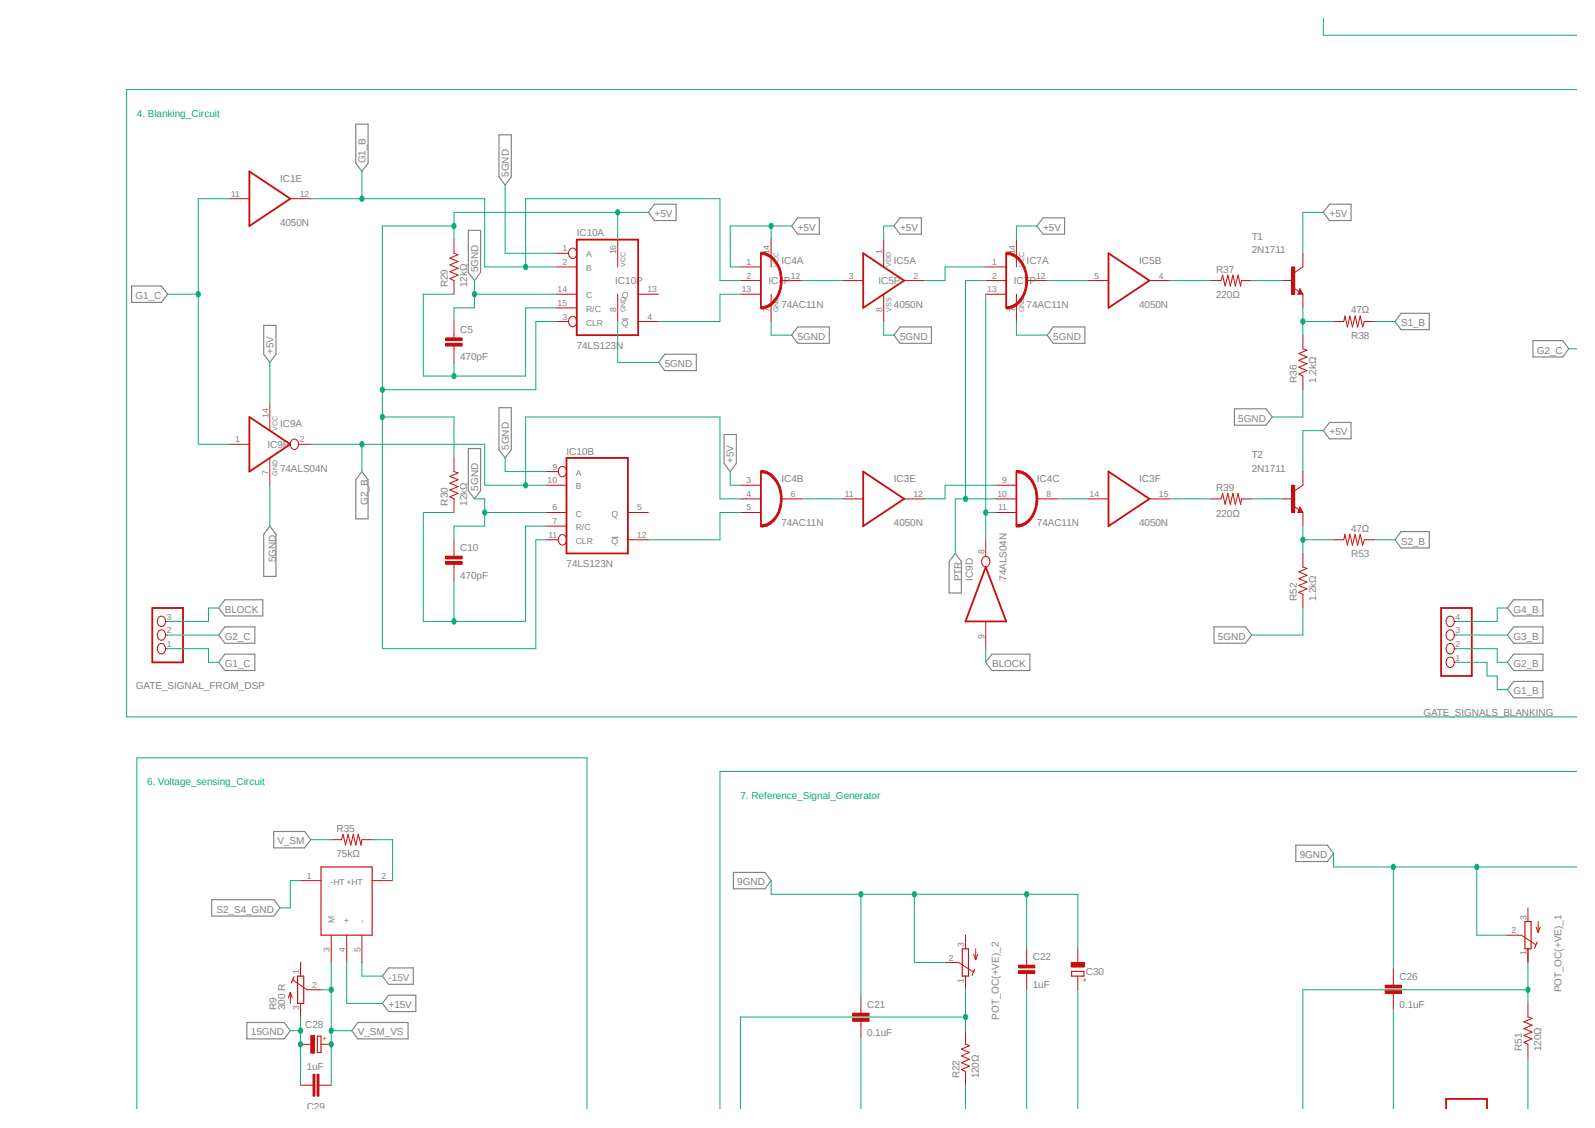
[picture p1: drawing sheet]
<svg xmlns="http://www.w3.org/2000/svg" width="297mm" height="210mm" viewBox="0 0 297 210" stroke-linecap="round" stroke-linejoin="round" font-family="sans-serif">
<path d="M3.5 3.5l275.1 202.9M293.6 36.2l-230.8 170.2" fill="none" stroke="#fff" stroke-width=".19"/>
<path d="M115.8 59.4h1.3M113.9 100h1.2" fill="none" stroke="#808080" stroke-width=".19"/>
<g fill="none" stroke="#808080" stroke-width=".21">
<path d="M66.3 23.1h2.2v7.3l-1.1 1.5-1.1-1.5zM92.9 25.1h2.3v7.8l-1.1 1.6-1.2-1.6zM121.9 38h4v3.1h-4l-1.2-1.6zM247.6 38h4v3.1h-4l-1.2-1.6zM24.5 53.3h5.6l1.1 1.5-1.1 1.5h-5.6zM87.2 42.9h2.3v7.8l-1.2 1.5-1.1-1.5zM148.5 40.6h4.1v3h-4.1l-1.1-1.5zM167.6 40.6h4v3h-4l-1.1-1.5zM194.2 40.6h4v3h-4l-1.1-1.5zM260.9 58.3h5.2v3.1h-5.2l-1.1-1.5zM49.1 60.6h2.3v5.4l-1.2 1.5-1.1-1.5zM92.9 75.9h2.3v7.8l-1.1 1.6-1.2-1.6z"/>
<path d="M123.8 66h5.9v3h-5.9l-1.2-1.5zM148.5 60.9h5.9v3h-5.9l-1.1-1.5zM167.6 60.9h5.8v3h-5.8l-1.1-1.5zM196.1 60.9h5.9v3h-5.9l-1.1-1.5zM229.9 76.1h5.9l1.1 1.5-1.1 1.6h-5.9zM247.6 78.7h4v3h-4l-1.2-1.5zM285.5 63.4h5.5l1.1 1.5-1.1 1.6h-5.5zM50.2 98l1.2 1.5v7.8h-2.3v-7.8zM67.4 87.8l1.1 1.5v7.3h-2.2v-7.3zM87.2 83.5h2.3v7.9l-1.2 1.5-1.1-1.5zM134.8 80.9h2.3v5.4l-1.1 1.5-1.2-1.5zM260.9 99h5.2v3h-5.2l-1.1-1.5z"/>
<path d="M41.9 116.7h5.6v3.1h-5.6l-1.2-1.6zM41.9 111.7h7v3h-7l-1.2-1.5zM177.9 103l1.1 1.6v5.8h-2.3v-5.8zM226.1 116.7h5.8l1.2 1.5-1.2 1.6h-5.8zM281.9 116.7h5.4v3.1h-5.4l-1.2-1.6zM281.9 111.7h5.4v3h-5.4l-1.2-1.5zM41.9 121.8h5.6v3h-5.6l-1.2-1.5zM184.7 121.8h7.1v3h-7.1l-1.1-1.5zM281.9 121.8h5.4v3h-5.4l-1.2-1.5zM281.9 126.9h5.4v3h-5.4l-1.2-1.5zM51 154.8h5.7l1.2 1.5-1.2 1.6h-5.7zM241.3 157.4h5.9l1.1 1.5-1.1 1.5h-5.9z"/>
<path d="M39.4 167.5h11.6l1.2 1.5-1.2 1.6h-11.6zM136.6 162.4h5.9l1.1 1.6-1.1 1.5h-5.9zM46 190.4h6.9l1.2 1.5-1.2 1.5h-6.9zM66.6 190.4h9.4v3h-9.4l-1.1-1.5zM72.3 180.2h4.7v3.1h-4.7l-1.1-1.6zM72.3 185.3h5.1v3h-5.1l-1.1-1.5z"/>
</g>
<path d="M225.5 52.2h1.9l.3-1 .4 2.1 .5-2.1 .5 2.1 .5-2.1 .4 2.1 .5-2.1 .5 2.1 .2-1.1h1.9M241 53.7l.9 .6M242.1 53.8l.5 1h-.9zM242.6 49.7l-1.5 1M248.3 59.9h1.9l.2-1.1 .5 2.1 .5-2.1 .4 2.1 .5-2.1 .5 2.1 .5-2.1 .4 2.1 .3-1h1.9M242.6 62.4v2.5l.8 .3-1.5 .6 1.5 .7-1.5 .6 1.5 .6-1.5 .7 1.5 .6-1.5 .6 .7 .4v2.6" fill="none" stroke="#c90d0c" stroke-width=".19"/>
<path d="M242.1 54.3v.2h-.2l.2-.5 .3 .7h-.5" fill="none" stroke="#c90d0c" stroke-width=".21"/>
<path d="M240.5 49.7h.6v5.1h-.6z" fill-rule="evenodd" fill="#c90d0c"/>
<path d="M238.8 52.2h1.9M240.5 49.7h.6v5.1h-.6zM242.6 47.2v2.5M242.6 54.8v2.5M225.5 92.9h1.9l.3-1 .4 2 .5-2 .5 2 .5-2 .4 2 .5-2 .5 2 .2-1h1.9M241 94.3l.9 .6M242.1 94.4l.5 1h-.9zM242.6 90.3l-1.5 1.1M242.6 103v2.6l.8 .2-1.5 .7 1.5 .6-1.5 .6 1.5 .7-1.5 .6 1.5 .6-1.5 .7 .7 .4v2.5M248.3 100.5h1.9l.2-1 .5 2 .5-2 .4 2 .5-2 .5 2 .5-2 .4 2 .3-1h1.9" fill="none" stroke="#c90d0c" stroke-width=".19"/>
<path d="M242.1 94.9v.3h-.2l.2-.5 .3 .6h-.5" fill="none" stroke="#c90d0c" stroke-width=".21"/>
<path d="M240.5 90.3h.6v5.1h-.6z" fill-rule="evenodd" fill="#c90d0c"/>
<path d="M84.5 62.4v.5M84.5 64.4v.5M238.8 92.9h1.9M240.5 90.3h.6v5.1h-.6zM242.6 87.8v2.5M242.6 95.4v2.6" fill="none" stroke="#c90d0c" stroke-width=".19"/>
<path d="M83 63.9h3.1v.5h-3.1z" fill-rule="evenodd" fill="#c90d0c"/>
<path d="M83 63.9h3.1v.5h-3.1z" fill="none" stroke="#c90d0c" stroke-width=".19"/>
<path d="M83 62.9h3.1v.5h-3.1z" fill-rule="evenodd" fill="#c90d0c"/>
<path d="M84.5 44.6v2.6l.8 .2-1.5 .6 1.5 .7-1.5 .6 1.5 .7-1.5 .6 1.5 .6-1.5 .7 .7 .3v2.6M84.5 59.9v2.5M83 62.9h3.1v.5h-3.1zM84.5 64.9v2.6M84.5 103v.5M84.5 105.1v.5" fill="none" stroke="#c90d0c" stroke-width=".19"/>
<path d="M83 104.6h3.1v.5h-3.1z" fill-rule="evenodd" fill="#c90d0c"/>
<path d="M83 104.6h3.1v.5h-3.1z" fill="none" stroke="#c90d0c" stroke-width=".19"/>
<path d="M83 103.5h3.1v.6h-3.1z" fill-rule="evenodd" fill="#c90d0c"/>
<g fill="none" stroke="#c90d0c" stroke-width=".19">
<path d="M84.5 85.3v2.5l.8 .3-1.5 .6 1.5 .6-1.5 .7 1.5 .6-1.5 .6 1.5 .7-1.5 .6 .7 .4v2.5M83 103.5h3.1v.6h-3.1zM84.5 100.5v2.5M84.5 105.6v2.5M56 164h3.8M56 179.2v2.5M61.7 174.1v5.1M64.6 174.1v5.1M67.4 174.1v5.1M69.3 164h3.8M280.7 174.1h2.6l2.6 1.8M284.5 169v2.6"/>
<path d="M284.5 176.7v2.5M286 172.6l.4 1M286.4 171.6v2M286.8 172.6l-.4 1M54.1 184.8v2M54.1 184.8l-.4 1M54.1 184.8l.3 1M54.6 182.5l2.6 1.8h2.6M56 186.8v2.6M259.5 182.9v.5M259.5 185v.5M284.5 186.8v2.6l.8 .2-1.5 .6 1.5 .7-1.5 .6 1.5 .7-1.5 .6 1.5 .6-1.5 .7 .7 .3v2.6"/>
</g>
<path d="M59.8 161.4h9.5v12.7h-9.5zM284 171.6h1.1v5.1h-1.1zM286.3 175.4l-.6 1.1M54.7 181.9l-.4 1.1M55.4 181.7h1.2v5.1h-1.2z" fill="none" stroke="#c90d0c" stroke-width=".21"/>
<path d="M269.3 206.4v-1.8h7.6v1.8" fill="none" stroke="#c90d0c" stroke-width=".34"/>
<path d="M257.9 184.4h3.1v.6h-3.1z" fill-rule="evenodd" fill="#c90d0c"/>
<path d="M257.9 184.4h3.1v.6h-3.1z" fill="none" stroke="#c90d0c" stroke-width=".19"/>
<path d="M257.9 183.4h3.1v.5h-3.1z" fill-rule="evenodd" fill="#c90d0c"/>
<g fill="none" stroke="#c90d0c" stroke-width=".19">
<path d="M103.6 47.2h2.3M103.6 49.7h3.8M103.6 59.9h2.3M103.6 54.8h3.8M103.6 57.3h3.8M106.1 46.5a.76 .76 0 0 1 .9-.2 .76 .76 0 0 1 .4 .9 .79 .79 0 0 1-.8 .9 .79 .79 0 0 1-.7-.9zM106.1 59.2a.76 .76 0 0 1 .9-.2 .76 .76 0 0 1 .4 .9 .79 .79 0 0 1-.8 .9 .79 .79 0 0 1-.7-.9zM115 44.6v5.1M115 54.8v5.1M118.8 59.9h3.8M118.8 54.8h3.8M50.2 75.1v5.1"/>
<path d="M42.6 82.7h3.8M50.2 85.3v5M54.3 82a.76 .76 0 0 1 .9-.1 .76 .76 0 0 1 .4 .8 .79 .79 0 0 1-.8 1 .79 .79 0 0 1-.7-1zM55.5 82.7h2.4M101.7 87.8h2.3M101.7 90.3h3.8M101.7 95.4h3.8M101.7 98h3.8M104.2 87.1a.76 .76 0 0 1 .9-.2 .76 .76 0 0 1 .4 .9 .79 .79 0 0 1-.8 1 .79 .79 0 0 1-.7-1zM104.2 99.8a.76 .76 0 0 1 .9-.2 .76 .76 0 0 1 .4 .9 .79 .79 0 0 1-.8 1 .79 .79 0 0 1-.7-1zM116.9 95.4h3.8M101.7 100.5h2.3"/>
<path d="M116.9 100.5h3.8M183 103.9a.76 .76 0 0 1 .9-.2 .76 .76 0 0 1 .4 .9 .79 .79 0 0 1-.7 .9 .79 .79 0 0 1-.8-.9zM183.6 100.5v3.1M183.6 115.7v5.1M257.9 183.4h3.1v.5h-3.1zM259.5 180.4v2.5M259.5 185.5v2.5"/>
</g>
<path d="M107.4 44.6h11.4v17.8h-11.4zM141.7 47.2v10.1M46.4 77.6l7.7 5.1-7.7 5.1zM105.5 85.3h11.4v17.7h-11.4zM183.6 105.6l3.8 10.1h-7.6z" fill="none" stroke="#c90d0c" stroke-width=".34"/>
<path d="M141.7 46.9a4.6 4.6 0 0 1 3.9 4.8 5.5 5.5 0 0 1-2.8 5.6l-1.1 .2v-.4a4.2 4.2 0 0 0 3.6-4.4 5 5 0 0 0-2.8-5.2l-.8-.1z" fill-rule="evenodd" fill="#c90d0c"/>
<path d="M137.9 49.7h3.8M137.9 52.2h3.8M137.9 54.8h3.8M141.7 46.9a4.6 4.6 0 0 1 3.9 4.8 5.5 5.5 0 0 1-2.8 5.6l-1.1 .2v-.4a4.2 4.2 0 0 0 3.6-4.4 5 5 0 0 0-2.8-5.2l-.8-.1zM145.5 52.2h3.8" fill="none" stroke="#c90d0c" stroke-width=".19"/>
<path d="M141.7 87.8v10.2" fill="none" stroke="#c90d0c" stroke-width=".34"/>
<path d="M141.7 87.6a4.6 4.6 0 0 1 3.9 4.7 5.5 5.5 0 0 1-2.8 5.7l-1.1 .1v-.4a4 4 0 0 0 3.5-3.3 5.1 5.1 0 0 0-2.7-6.3l-.8-.1z" fill-rule="evenodd" fill="#c90d0c"/>
<path d="M137.9 90.3h3.8M137.9 92.9h3.8M137.9 95.4h3.8M141.7 87.6a4.6 4.6 0 0 1 3.9 4.7 5.5 5.5 0 0 1-2.8 5.7l-1.1 .1v-.4a4 4 0 0 0 3.5-3.3 5.1 5.1 0 0 0-2.7-6.3l-.8-.1zM145.5 92.9h3.8" fill="none" stroke="#c90d0c" stroke-width=".19"/>
<path d="M189.3 87.8v10.2" fill="none" stroke="#c90d0c" stroke-width=".34"/>
<path d="M189.3 87.6a3.8 3.8 0 0 1 3.5 2.8 6.3 6.3 0 0 1-1.6 7.1l-.7 .5-.8 .1h-.4v-.4a4 4 0 0 0 3.5-3.3 5.6 5.6 0 0 0-2-6l-.8-.3-.7-.1z" fill-rule="evenodd" fill="#c90d0c"/>
<path d="M185.5 90.3h3.8M185.5 92.9h3.8M185.5 95.4h3.8M189.3 87.6a3.8 3.8 0 0 1 3.5 2.8 6.3 6.3 0 0 1-1.6 7.1l-.7 .5-.8 .1h-.4v-.4a4 4 0 0 0 3.5-3.3 5.6 5.6 0 0 0-2-6l-.8-.3-.7-.1zM193.1 92.9h3.8" fill="none" stroke="#c90d0c" stroke-width=".19"/>
<path d="M187.4 47.2v10.1" fill="none" stroke="#c90d0c" stroke-width=".34"/>
<path d="M187.4 46.9a3.9 3.9 0 0 1 3.5 2.8 6.4 6.4 0 0 1-1.6 7.2l-1.5 .6h-.4v-.4a4 4 0 0 0 3.5-3.3 5.6 5.6 0 0 0-2-6l-.8-.3-.7-.1z" fill-rule="evenodd" fill="#c90d0c"/>
<g fill="none" stroke="#c90d0c" stroke-width=".19">
<path d="M42.6 37h3.8M54.1 37h3.8M143.6 44.6v5.1M143.6 54.8v5.1M156.9 52.2h3.8M164.5 44.6v5.1M164.5 54.8v5.1M168.4 52.2h3.8M183.6 49.7h3.8M183.6 52.2h3.8M183.6 54.8h3.8M187.4 46.9a3.9 3.9 0 0 1 3.5 2.8 6.4 6.4 0 0 1-1.6 7.2l-1.5 .6h-.4v-.4a4 4 0 0 0 3.5-3.3 5.6 5.6 0 0 0-2-6l-.8-.3-.7-.1z"/>
<path d="M189.3 44.6v5.1M189.3 54.8v5.1M191.2 52.2h3.8M202.6 52.2h3.8M214 52.2h3.8M156.9 92.9h3.8M168.4 92.9h3.8M202.6 92.9h3.8M214 92.9h3.8M176 179.2h2.5l2.7 1.7M179.8 174.1v2.6M181.3 177.7l.4 1"/>
<path d="M181.7 176.7v2M182.1 177.7l-.4 1M160.3 188.1v.5M160.3 190.2v.5M179.8 181.7v2.6M179.8 191.9v2.5l.8 .3-1.6 .6 1.6 .7-1.6 .6 1.6 .6-1.6 .7 1.6 .6-1.6 .6 .8 .4v2.6"/>
</g>
<path d="M46.4 31.9l7.7 5.1-7.7 5.1zM160.7 47.2l7.7 5-7.7 5.1zM206.4 47.2l7.6 5-7.6 5.1zM160.7 87.8l7.7 5.1-7.7 5.1zM206.4 87.8l7.6 5.1-7.6 5.1z" fill="none" stroke="#c90d0c" stroke-width=".34"/>
<path d="M179.2 176.7h1.1v5h-1.1zM181.5 180.5l-.5 1.1" fill="none" stroke="#c90d0c" stroke-width=".21"/>
<path d="M158.8 189.7h3v.5h-3z" fill-rule="evenodd" fill="#c90d0c"/>
<path d="M158.8 189.7h3v.5h-3z" fill="none" stroke="#c90d0c" stroke-width=".19"/>
<path d="M158.8 188.6h3v.5h-3z" fill-rule="evenodd" fill="#c90d0c"/>
<path d="M191.2 179.2v.5M158.8 188.6h3v.5h-3zM160.3 185.6v2.5M160.3 190.7v2.5M191.2 181.2v.5" fill="none" stroke="#c90d0c" stroke-width=".19"/>
<path d="M189.7 180.7h3v.5h-3z" fill-rule="evenodd" fill="#c90d0c"/>
<path d="M189.7 180.7h3v.5h-3z" fill="none" stroke="#c90d0c" stroke-width=".19"/>
<path d="M189.7 179.7h3v.5h-3z" fill-rule="evenodd" fill="#c90d0c"/>
<g fill="none" stroke="#c90d0c" stroke-width=".19">
<path d="M29.5 117.5a.76 .76 0 0 1 .9-.1 .76 .76 0 0 1 .4 .8 .79 .79 0 0 1-.7 1 .79 .79 0 0 1-.8-1zM29.5 115a.76 .76 0 0 1 .9-.2 .76 .76 0 0 1 .4 .9 .79 .79 0 0 1-.7 1 .79 .79 0 0 1-.8-1zM30.8 118.2h.4M30.8 115.7h.4M269.5 117.5a.76 .76 0 0 1 .9-.1 .76 .76 0 0 1 .4 .8 .79 .79 0 0 1-.8 1 .79 .79 0 0 1-.7-1zM269.5 115a.76 .76 0 0 1 .9-.2 .76 .76 0 0 1 .4 .9 .79 .79 0 0 1-.8 1 .79 .79 0 0 1-.7-1zM270.8 118.2h.4M270.8 115.7h.4M29.5 120.1a.76 .76 0 0 1 .9-.2 .76 .76 0 0 1 .4 .9 .79 .79 0 0 1-.7 1 .79 .79 0 0 1-.8-1zM30.8 120.8h.4M269.5 122.6a.76 .76 0 0 1 .9-.1 .76 .76 0 0 1 .4 .8 .79 .79 0 0 1-.8 1 .79 .79 0 0 1-.7-1zM269.5 120.1a.76 .76 0 0 1 .9-.2 .76 .76 0 0 1 .4 .9 .79 .79 0 0 1-.8 1 .79 .79 0 0 1-.7-1z"/>
<path d="M270.8 120.8h.4M270.8 123.3h.4M61.7 156.3h1.9l.3-1 .4 2.1 .5-2.1 .5 2.1 .5-2.1 .5 2.1 .4-2.1 .5 2.1 .2-1.1h1.9M189.7 179.7h3v.5h-3zM191.2 176.7v2.5M191.2 181.7v2.6"/>
</g>
<path d="M28.4 113.2h5.7v10.1h-5.7zM268.4 113.2h5.7v12.7h-5.7z" fill="none" stroke="#c90d0c" stroke-width=".34"/>
<path d="M199.6 180.8h2.2v.9h-2.2z" fill="none" stroke="#c90d0c" stroke-width=".21"/>
<path d="M199.5 179.2h2.4v.8h-2.4z" fill-rule="evenodd" fill="#c90d0c"/>
<path d="M199.5 179.2h2.4v.8h-2.4zM200.7 176.7v2.5M200.7 181.7v2.6" fill="none" stroke="#c90d0c" stroke-width=".19"/>
<path d="M59.1 192.9h.7v3.1h-.7z" fill="none" stroke="#c90d0c" stroke-width=".21"/>
<path d="M57.9 192.8h.6v3.3h-.6z" fill-rule="evenodd" fill="#c90d0c"/>
<path d="M56 194.4h1.9M57.9 192.8h.6v3.3h-.6zM59.8 194.4h1.9M56 202.1h2.3M58.3 200h.3v4.1h-.3zM59.1 200h.3v4.1h-.3zM59.4 202.1h2.3" fill="none" stroke="#c90d0c" stroke-width=".19"/>
<path d="M58.5 200v4.1M59.2 200v4.1" fill="none" stroke="#c90d0c" stroke-width=".34"/>
<path d="M94.1 34.5v12.7h9.5M88.3 52.2v5.1h-3.8v2.6M88.3 54.8h15.3M50.2 90.3v7.7" fill="none" stroke="#0dab76" stroke-width=".19"/>
<path d="M88.2 54.3a.46 .46 0 0 1 .5 .5 .46 .46 0 0 1-.5 .4 .61 .61 0 0 1 0-.9z" fill-rule="evenodd" fill="#0dab76"/>
<path d="M88.2 54.3a.46 .46 0 0 1 .5 .5 .46 .46 0 0 1-.5 .4 .61 .61 0 0 1 0-.9zM88.3 92.9h2v5.1h-5.8v2.5M90.3 95.4h11.4M94.1 85.3v2.5h7.6" fill="none" stroke="#0dab76" stroke-width=".19"/>
<path d="M90.1 95a.46 .46 0 0 1 .5 .4 .46 .46 0 0 1-.5 .5 .61 .61 0 0 1 0-.9z" fill-rule="evenodd" fill="#0dab76"/>
<path d="M84.5 42.1h-13.3v78.7h28.6v-20.3h1.9M103.6 59.9h-3.8v12.7h-28.6M115 59.9v7.6h7.6M143.6 59.9v2.5h3.8M164.5 59.9v2.5h2M189.3 59.9v2.5h5.7M50.2 67.5v7.6M242.6 72.6v5h-5.7M90.1 95a.46 .46 0 0 1 .5 .4 .46 .46 0 0 1-.5 .5 .61 .61 0 0 1 0-.9zM242.6 113.2v5h-9.5" fill="none" stroke="#0dab76" stroke-width=".19"/>
<path d="M71 72.1a.46 .46 0 0 1 .6 .5 .46 .46 0 0 1-.6 .4 .61 .61 0 0 1 0-.9z" fill-rule="evenodd" fill="#0dab76"/>
<path d="M71 72.1a.46 .46 0 0 1 .6 .5 .46 .46 0 0 1-.6 .4 .61 .61 0 0 1 0-.9zM71.2 77.6h13.3v7.7" fill="none" stroke="#0dab76" stroke-width=".19"/>
<path d="M71 77.2a.46 .46 0 0 1 .6 .4 .46 .46 0 0 1-.6 .5 .61 .61 0 0 1 0-.9z" fill-rule="evenodd" fill="#0dab76"/>
<path d="M120.7 39.5h-36.2v5.1M71 77.2a.46 .46 0 0 1 .6 .4 .46 .46 0 0 1-.6 .5 .61 .61 0 0 1 0-.9z" fill="none" stroke="#0dab76" stroke-width=".19"/>
<path d="M84.3 41.6a.46 .46 0 0 1 .6 .5 .46 .46 0 0 1-.6 .4 .61 .61 0 0 1 0-.9z" fill-rule="evenodd" fill="#0dab76"/>
<path d="M115 39.5v5.1M84.3 41.6a.46 .46 0 0 1 .6 .5 .46 .46 0 0 1-.6 .4 .61 .61 0 0 1 0-.9z" fill="none" stroke="#0dab76" stroke-width=".19"/>
<path d="M114.8 39.1a.46 .46 0 0 1 .6 .4 .46 .46 0 0 1-.6 .5 .61 .61 0 0 1 0-.9z" fill-rule="evenodd" fill="#0dab76"/>
<path d="M114.8 39.1a.46 .46 0 0 1 .6 .4 .46 .46 0 0 1-.6 .5 .61 .61 0 0 1 0-.9zM143.6 42.1v2.5M147.4 42.1h-11.4v7.6h1.9" fill="none" stroke="#0dab76" stroke-width=".19"/>
<path d="M143.4 41.6a.46 .46 0 0 1 .6 .5 .46 .46 0 0 1-.6 .4 .61 .61 0 0 1 0-.9z" fill-rule="evenodd" fill="#0dab76"/>
<path d="M246.4 39.5h-3.8v7.7M143.4 41.6a.46 .46 0 0 1 .6 .5 .46 .46 0 0 1-.6 .4 .61 .61 0 0 1 0-.9zM166.5 42.1h-2v2.5M193.1 42.1h-3.8v2.5M136 87.8v2.5h1.9M246.4 80.2h-3.8v7.6M54.1 191.9h1.9M56 189.4v5" fill="none" stroke="#0dab76" stroke-width=".19"/>
<path d="M55.8 191.5a.46 .46 0 0 1 .5 .4 .46 .46 0 0 1-.5 .4 .61 .61 0 0 1 0-.8z" fill-rule="evenodd" fill="#0dab76"/>
<path d="M55.8 191.5a.46 .46 0 0 1 .5 .4 .46 .46 0 0 1-.5 .4 .61 .61 0 0 1 0-.8zM56 194.4v7.7" fill="none" stroke="#0dab76" stroke-width=".19"/>
<path d="M55.8 194a.46 .46 0 0 1 .5 .4 .46 .46 0 0 1-.5 .5 .61 .61 0 0 1 0-.9z" fill-rule="evenodd" fill="#0dab76"/>
<path d="M143.6 164v2.5h47.6M170.3 166.5v12.7h5.7M55.8 194a.46 .46 0 0 1 .5 .4 .46 .46 0 0 1-.5 .5 .61 .61 0 0 1 0-.9z" fill="none" stroke="#0dab76" stroke-width=".19"/>
<path d="M170.1 166.1a.46 .46 0 0 1 .5 .4 .46 .46 0 0 1-.5 .4 .61 .61 0 0 1 0-.8z" fill-rule="evenodd" fill="#0dab76"/>
<path d="M160.3 166.5v19.1M170.1 166.1a.46 .46 0 0 1 .5 .4 .46 .46 0 0 1-.5 .4 .61 .61 0 0 1 0-.8zM191.2 166.5v10.2" fill="none" stroke="#0dab76" stroke-width=".19"/>
<path d="M160.1 166.1a.46 .46 0 0 1 .6 .4 .46 .46 0 0 1-.6 .4 .61 .61 0 0 1 0-.8z" fill-rule="evenodd" fill="#0dab76"/>
<path d="M160.1 166.1a.46 .46 0 0 1 .6 .4 .46 .46 0 0 1-.6 .4 .61 .61 0 0 1 0-.8zM191.2 166.5h9.5v10.2" fill="none" stroke="#0dab76" stroke-width=".19"/>
<path d="M191 166.1a.46 .46 0 0 1 .6 .4 .46 .46 0 0 1-.6 .4 .61 .61 0 0 1 0-.8z" fill-rule="evenodd" fill="#0dab76"/>
<path d="M248.3 158.9v2.5h45.3M191 166.1a.46 .46 0 0 1 .6 .4 .46 .46 0 0 1-.6 .4 .61 .61 0 0 1 0-.8zM275 161.4v12.7h5.7" fill="none" stroke="#0dab76" stroke-width=".19"/>
<path d="M274.8 161a.46 .46 0 0 1 .6 .4 .46 .46 0 0 1-.6 .5 .61 .61 0 0 1 0-.9z" fill-rule="evenodd" fill="#0dab76"/>
<path d="M259.5 161.4v19M274.8 161a.46 .46 0 0 1 .6 .4 .46 .46 0 0 1-.6 .5 .61 .61 0 0 1 0-.9z" fill="none" stroke="#0dab76" stroke-width=".19"/>
<path d="M259.3 161a.46 .46 0 0 1 .5 .4 .46 .46 0 0 1-.5 .5 .61 .61 0 0 1 0-.9z" fill-rule="evenodd" fill="#0dab76"/>
<path d="M137.9 54.8h-3.8v5.1h-11.5M149.3 52.2h7.6M183.6 49.7h-7.6v2.5h-3.8M195 52.2h7.6M217.8 52.2h7.7M233.1 52.2h5.7M242.6 59.9h5.7M242.6 57.3v5.1M259.3 161a.46 .46 0 0 1 .5 .4 .46 .46 0 0 1-.5 .5 .61 .61 0 0 1 0-.9z" fill="none" stroke="#0dab76" stroke-width=".19"/>
<path d="M242.4 59.4a.46 .46 0 0 1 .6 .5 .46 .46 0 0 1-.6 .4 .61 .61 0 0 1 0-.9z" fill-rule="evenodd" fill="#0dab76"/>
<path d="M242.4 59.4a.46 .46 0 0 1 .6 .5 .46 .46 0 0 1-.6 .4 .61 .61 0 0 1 0-.9zM217.8 92.9h7.7M233.1 92.9h5.7M242.6 98v5M242.6 100.5h5.7" fill="none" stroke="#0dab76" stroke-width=".19"/>
<path d="M242.4 100.1a.46 .46 0 0 1 .6 .4 .46 .46 0 0 1-.6 .4 .61 .61 0 0 1 0-.8z" fill-rule="evenodd" fill="#0dab76"/>
<path d="M84.5 54.8h-5.7v15.2h19.1v-12.7h5.7M84.5 67.5v2.5M137.9 95.4h-3.8v5.1h-13.4M149.3 92.9h7.6M185.5 90.3h-9.5v2.6h-3.8M196.9 92.9h5.7M242.4 100.1a.46 .46 0 0 1 .6 .4 .46 .46 0 0 1-.6 .4 .61 .61 0 0 1 0-.8z" fill="none" stroke="#0dab76" stroke-width=".19"/>
<path d="M84.3 69.6a.46 .46 0 0 1 .6 .4 .46 .46 0 0 1-.6 .5 .61 .61 0 0 1 0-.9z" fill-rule="evenodd" fill="#0dab76"/>
<path d="M84.3 69.6a.46 .46 0 0 1 .6 .4 .46 .46 0 0 1-.6 .5 .61 .61 0 0 1 0-.9zM84.5 95.4h-5.7v20.3h19.1v-17.7h3.8M84.5 108.1v7.6" fill="none" stroke="#0dab76" stroke-width=".19"/>
<path d="M84.3 115.3a.46 .46 0 0 1 .6 .4 .46 .46 0 0 1-.6 .4 .61 .61 0 0 1 0-.8z" fill-rule="evenodd" fill="#0dab76"/>
<path d="M183.6 52.2h-3.8v40.7M185.5 92.9h-7.6v10.1M84.3 115.3a.46 .46 0 0 1 .6 .4 .46 .46 0 0 1-.6 .4 .61 .61 0 0 1 0-.8z" fill="none" stroke="#0dab76" stroke-width=".19"/>
<path d="M179.6 92.4a.46 .46 0 0 1 .6 .5 .46 .46 0 0 1-.6 .4 .61 .61 0 0 1 0-.9z" fill-rule="evenodd" fill="#0dab76"/>
<path d="M246.4 3.5v3.1h47.2M293.6 16.7h-270v116.8h270M255.9 59.9h3.9M179.6 92.4a.46 .46 0 0 1 .6 .5 .46 .46 0 0 1-.6 .4 .61 .61 0 0 1 0-.9zM255.9 100.5h3.9M57.9 156.3h3.8M61.7 179.2v12.7h3.8M59.8 184.3h1.9" fill="none" stroke="#0dab76" stroke-width=".19"/>
<path d="M61.5 183.8a.46 .46 0 0 1 .6 .5 .46 .46 0 0 1-.6 .4 .61 .61 0 0 1 0-.9z" fill-rule="evenodd" fill="#0dab76"/>
<path d="M61.5 183.8a.46 .46 0 0 1 .6 .5 .46 .46 0 0 1-.6 .4 .61 .61 0 0 1 0-.9zM61.7 191.9v2.5" fill="none" stroke="#0dab76" stroke-width=".19"/>
<path d="M61.5 191.5a.46 .46 0 0 1 .6 .4 .46 .46 0 0 1-.6 .4 .61 .61 0 0 1 0-.8z" fill-rule="evenodd" fill="#0dab76"/>
<path d="M61.5 191.5a.46 .46 0 0 1 .6 .4 .46 .46 0 0 1-.6 .4 .61 .61 0 0 1 0-.8zM61.7 194.4v7.7" fill="none" stroke="#0dab76" stroke-width=".19"/>
<path d="M61.5 194a.46 .46 0 0 1 .6 .4 .46 .46 0 0 1-.6 .5 .61 .61 0 0 1 0-.9z" fill-rule="evenodd" fill="#0dab76"/>
<path d="M69.3 156.3h3.8v7.7M284.5 179.2v7.6M61.5 194a.46 .46 0 0 1 .6 .4 .46 .46 0 0 1-.6 .5 .61 .61 0 0 1 0-.9zM284.5 184.3h-41.9v22.1M25.5 206.4v-65.3h83.8v65.3" fill="none" stroke="#0dab76" stroke-width=".19"/>
<path d="M284.3 183.8a.46 .46 0 0 1 .6 .5 .46 .46 0 0 1-.6 .4 .61 .61 0 0 1 0-.9z" fill-rule="evenodd" fill="#0dab76"/>
<path d="M293.6 143.6h-159.5v62.8M160.3 193.2v13.2M179.8 184.3v7.6M179.8 189.4h-41.9v17M259.5 188v18.4M284.3 183.8a.46 .46 0 0 1 .6 .5 .46 .46 0 0 1-.6 .4 .61 .61 0 0 1 0-.9z" fill="none" stroke="#0dab76" stroke-width=".19"/>
<path d="M179.6 188.9a.46 .46 0 0 1 .6 .5 .46 .46 0 0 1-.6 .4 .61 .61 0 0 1 0-.9z" fill-rule="evenodd" fill="#0dab76"/>
<path d="M183.6 54.8v45.7M183.6 95.4h1.9M40.7 113.2h-1.9v2.5h-7.6M183.6 120.8v2.5M64.6 179.2v7.6h6.6M67.4 179.2v2.5h3.8M179.6 188.9a.46 .46 0 0 1 .6 .5 .46 .46 0 0 1-.6 .4 .61 .61 0 0 1 0-.9zM191.2 184.3v22.1M200.7 184.3v22.1M284.5 197v9.4M179.8 202.1v4.3" fill="none" stroke="#0dab76" stroke-width=".19"/>
<path d="M183.4 95a.46 .46 0 0 1 .5 .4 .46 .46 0 0 1-.5 .5 .61 .61 0 0 1 0-.9z" fill-rule="evenodd" fill="#0dab76"/>
<path d="M36.9 37v45.7h5.7M31.2 54.8h5.7M292.1 64.9h1.5M183.4 95a.46 .46 0 0 1 .5 .4 .46 .46 0 0 1-.5 .5 .61 .61 0 0 1 0-.9zM31.2 118.2h9.5M31.2 120.8h7.6v2.5h1.9" fill="none" stroke="#0dab76" stroke-width=".19"/>
<path d="M36.7 54.3a.46 .46 0 0 1 .6 .5 .46 .46 0 0 1-.6 .4 .61 .61 0 0 1 0-.9z" fill-rule="evenodd" fill="#0dab76"/>
<path d="M36.9 37h5.7M36.7 54.3a.46 .46 0 0 1 .6 .5 .46 .46 0 0 1-.6 .4 .61 .61 0 0 1 0-.9zM57.9 82.7h32.4v7.6h11.4M97.9 90.3v-12.7h36.2v15.3h3.8M271.2 118.2h9.5M280.7 113.2h-1.9v2.5h-7.6M271.2 120.8h7.6v2.5h1.9" fill="none" stroke="#0dab76" stroke-width=".19"/>
<path d="M97.7 89.9a.46 .46 0 0 1 .6 .4 .46 .46 0 0 1-.6 .5 .61 .61 0 0 1 0-.9z" fill-rule="evenodd" fill="#0dab76"/>
<path d="M67.4 82.7v5.1M97.7 89.9a.46 .46 0 0 1 .6 .4 .46 .46 0 0 1-.6 .5 .61 .61 0 0 1 0-.9z" fill="none" stroke="#0dab76" stroke-width=".19"/>
<path d="M67.2 82.3a.46 .46 0 0 1 .6 .4 .46 .46 0 0 1-.6 .5 .61 .61 0 0 1 0-.9z" fill-rule="evenodd" fill="#0dab76"/>
<path d="M57.9 37h32.4v12.7h13.3M97.9 49.7v-12.7h36.2v15.2h3.8M67.2 82.3a.46 .46 0 0 1 .6 .4 .46 .46 0 0 1-.6 .5 .61 .61 0 0 1 0-.9zM271.2 123.3h5.7v2.6h1.9v2.5h1.9" fill="none" stroke="#0dab76" stroke-width=".19"/>
<path d="M97.7 49.3a.46 .46 0 0 1 .6 .4 .46 .46 0 0 1-.6 .4 .61 .61 0 0 1 0-.8z" fill-rule="evenodd" fill="#0dab76"/>
<path d="M67.4 31.9v5.1M97.7 49.3a.46 .46 0 0 1 .6 .4 .46 .46 0 0 1-.6 .4 .61 .61 0 0 1 0-.8z" fill="none" stroke="#0dab76" stroke-width=".19"/>
<path d="M67.2 36.6a.46 .46 0 0 1 .6 .4 .46 .46 0 0 1-.6 .4 .61 .61 0 0 1 0-.8z" fill-rule="evenodd" fill="#0dab76"/>
<path d="M67.2 36.6a.46 .46 0 0 1 .6 .4 .46 .46 0 0 1-.6 .4 .61 .61 0 0 1 0-.8zM56 164h-1.9v5h-1.9" fill="none" stroke="#0dab76" stroke-width=".19"/>
<g font-size="1.9" fill="#0dab76">
<text x="25.5" y="21.8">4. Blanking_Circuit</text>
<text x="27.4" y="146.2">6. Voltage_sensing_Circuit</text>
<text x="137.9" y="148.7">7. Reference_Signal_Generator</text>
</g>
<g font-size="1.9" fill="#808080">
<text x="52.2" y="33.8">IC1E</text>
<text x="68.1" y="30.4" transform="rotate(-90 68.1 30.4)">G1_B</text>
<text x="94.7" y="32.9" transform="rotate(-90 94.7 32.9)">5GND</text>
<text x="121.9" y="40.4">+5V</text>
<text x="247.6" y="40.4">+5V</text>
<text x="52.2" y="42.1">4050N</text>
<text x="107.4" y="44">IC10A</text>
<text x="148.5" y="43">+5V</text>
<text x="167.6" y="43">+5V</text>
<text x="194.2" y="43">+5V</text>
<text x="233.1" y="47.2">2N1711</text>
<text x="233.1" y="44.6">T1</text>
<text x="83.4" y="53.5" transform="rotate(-90 83.4 53.5)">R29</text>
<text x="87" y="53.5" transform="rotate(-90 87 53.5)">12kΩ</text>
<text x="89" y="50.7" transform="rotate(-90 89 50.7)">5GND</text>
<text x="114.6" y="52.9">IC10P</text>
<text x="143.1" y="52.9">IC4P</text>
<text x="145.5" y="49.1">IC4A</text>
<text x="163.6" y="52.9">IC5P</text>
<text x="166.5" y="49.1">IC5A</text>
<text x="188.8" y="52.9">IC7P</text>
<text x="191.2" y="49.1">IC7A</text>
<text x="212.1" y="49.1">IC5B</text>
<text x="226.4" y="50.8">R37</text>
<text x="25.2" y="55.7">G1_C</text>
<text x="145.5" y="57.3">74AC11N</text>
<text x="166.5" y="57.3">4050N</text>
<text x="191.2" y="57.3">74AC11N</text>
<text x="212.1" y="57.3">4050N</text>
<text x="226.4" y="55.5">220Ω</text>
<text x="251.6" y="58.3">47Ω</text>
<text x="50.9" y="66" transform="rotate(-90 50.9 66)">+5V</text>
<text x="85.7" y="62">C5</text>
<text x="107.4" y="64.9">74LS123N</text>
<text x="148.5" y="63.3">5GND</text>
<text x="167.6" y="63.3">5GND</text>
<text x="196.1" y="63.3">5GND</text>
<text x="251.6" y="63.1">R38</text>
<text x="260.9" y="60.7">S1_B</text>
<text x="286.2" y="65.8">G2_C</text>
<text x="85.7" y="67.1">470pF</text>
<text x="123.8" y="68.4">5GND</text>
<text x="241.5" y="71.3" transform="rotate(-90 241.5 71.3)">R36</text>
<text x="245.1" y="71.3" transform="rotate(-90 245.1 71.3)">1.2kΩ</text>
<text x="49.8" y="83.4">IC9P</text>
<text x="52.2" y="79.5">IC9A</text>
<text x="94.7" y="83.7" transform="rotate(-90 94.7 83.7)">5GND</text>
<text x="230.6" y="78.5">5GND</text>
<text x="247.6" y="81.1">+5V</text>
<text x="52.2" y="87.8">74ALS04N</text>
<text x="105.5" y="84.6">IC10B</text>
<text x="136.6" y="86.3" transform="rotate(-90 136.6 86.3)">+5V</text>
<text x="145.5" y="89.7">IC4B</text>
<text x="166.5" y="89.7">IC3E</text>
<text x="193.1" y="89.7">IC4C</text>
<text x="212.1" y="89.7">IC3F</text>
<text x="233.1" y="87.8">2N1711</text>
<text x="233.1" y="85.3">T2</text>
<text x="68.5" y="94" transform="rotate(-90 68.5 94)">G2_B</text>
<text x="83.4" y="94.1" transform="rotate(-90 83.4 94.1)">R30</text>
<text x="87" y="94.1" transform="rotate(-90 87 94.1)">12kΩ</text>
<text x="89" y="91.4" transform="rotate(-90 89 91.4)">5GND</text>
<text x="226.4" y="91.4">R39</text>
<text x="145.5" y="98">74AC11N</text>
<text x="166.5" y="98">4050N</text>
<text x="193.1" y="98">74AC11N</text>
<text x="212.1" y="98">4050N</text>
<text x="226.4" y="96.2">220Ω</text>
<text x="251.6" y="99">47Ω</text>
<text x="260.9" y="101.4">S2_B</text>
<text x="51.3" y="104.6" transform="rotate(-90 51.3 104.6)">5GND</text>
<text x="85.7" y="107.7">470pF</text>
<text x="85.7" y="102.7">C10</text>
<text x="105.5" y="105.6">74LS123N</text>
<text x="251.6" y="103.8">R53</text>
<text x="179" y="108.2" transform="rotate(-90 179 108.2)">PTR</text>
<text x="181.2" y="108.1" transform="rotate(-90 181.2 108.1)">IC9D</text>
<text x="187.4" y="108.1" transform="rotate(-90 187.4 108.1)">74ALS04N</text>
<text x="241.5" y="111.9" transform="rotate(-90 241.5 111.9)">R52</text>
<text x="245.1" y="111.9" transform="rotate(-90 245.1 111.9)">1.2kΩ</text>
<text x="41.9" y="114.1">BLOCK</text>
<text x="41.9" y="119.1">G2_C</text>
<text x="226.8" y="119.1">5GND</text>
<text x="281.9" y="114.1">G4_B</text>
<text x="281.9" y="119.1">G3_B</text>
<text x="41.9" y="124.2">G1_C</text>
<text x="184.7" y="124.2">BLOCK</text>
<text x="281.9" y="124.2">G2_B</text>
<text x="25.3" y="128.3">GATE_SIGNAL_FROM_DSP</text>
<text x="281.9" y="129.3">G1_B</text>
<text x="265" y="133.3">GATE_SIGNALS_BLANKING</text>
<text x="62.7" y="154.9">R35</text>
<text x="51.7" y="157.2">V_SM</text>
<text x="62.7" y="159.6">75kΩ</text>
<text x="242" y="159.8">9GND</text>
<text x="137.3" y="164.8">9GND</text>
<text x="40.3" y="169.9">S2_S4_GND</text>
<text x="192.3" y="178.8">C22</text>
<text x="72.3" y="182.6">-15V</text>
<text x="192.3" y="183.9">1uF</text>
<text x="202.2" y="181.4">C30</text>
<text x="260.6" y="182.5">C26</text>
<text x="290.8" y="184.7" transform="rotate(-90 290.8 184.7)">POT_OC(+VE)_1</text>
<text x="51.5" y="188.1" transform="rotate(-90 51.5 188.1)">R9</text>
<text x="53.1" y="188.1" transform="rotate(-90 53.1 188.1)">300 R</text>
<text x="56.8" y="191.4">C28</text>
<text x="72.3" y="187.7">+15V</text>
<text x="161.5" y="187.7">C21</text>
<text x="186" y="189.8" transform="rotate(-90 186 189.8)">POT_OC(+VE)_2</text>
<text x="260.6" y="187.6">0.1uF</text>
<text x="46.7" y="192.8">15GND</text>
<text x="66.6" y="192.8">V_SM_VS</text>
<text x="161.5" y="192.8">0.1uF</text>
<text x="283.4" y="195.7" transform="rotate(-90 283.4 195.7)">R51</text>
<text x="287" y="195.7" transform="rotate(-90 287 195.7)">120Ω</text>
<text x="57.1" y="199.1">1uF</text>
<text x="178.6" y="200.8" transform="rotate(-90 178.6 200.8)">R22</text>
<text x="182.2" y="200.8" transform="rotate(-90 182.2 200.8)">120Ω</text>
<text x="57.1" y="206.8">C29</text>
</g>
<g font-size="1.6" fill="#808080">
<text x="43.1" y="36.7">11</text>
<text x="55.8" y="36.7">12</text>
<text x="104.7" y="46.8">1</text>
<text x="109.1" y="47.9">A</text>
<text x="114.8" y="47.4" transform="rotate(-90 114.8 47.4)">16</text>
<text x="143.3" y="47.4" transform="rotate(-90 143.3 47.4)">14</text>
<text x="164.3" y="47.4" transform="rotate(-90 164.3 47.4)">1</text>
<text x="189" y="47.4" transform="rotate(-90 189 47.4)">14</text>
<text x="104.7" y="49.4">2</text>
<text x="109.1" y="50.5">B</text>
<text x="139" y="49.4">1</text>
<text x="139" y="51.9">2</text>
<text x="147.2" y="51.9">12</text>
<text x="158.1" y="51.9">3</text>
<text x="170.1" y="51.9">2</text>
<text x="184.7" y="49.4">1</text>
<text x="184.7" y="51.9">2</text>
<text x="193" y="51.9">12</text>
<text x="203.8" y="51.9">5</text>
<text x="215.8" y="51.9">4</text>
<text x="103.8" y="54.4">14</text>
<text x="103.8" y="57">15</text>
<text x="104.7" y="59.5">3</text>
<text x="109.1" y="55.5">C</text>
<text x="109.1" y="58.1">R/C</text>
<text x="114.8" y="58" transform="rotate(-90 114.8 58)">8</text>
<text x="115.8" y="55.5">Q</text>
<text x="120.6" y="59.5">4</text>
<text x="120.6" y="54.4">13</text>
<text x="138.1" y="54.4">13</text>
<text x="143.3" y="58" transform="rotate(-90 143.3 58)">7</text>
<text x="164.3" y="58" transform="rotate(-90 164.3 58)">8</text>
<text x="183.9" y="54.4">13</text>
<text x="189" y="58" transform="rotate(-90 189 58)">7</text>
<text x="109.1" y="60.6">CLR</text>
<text x="115.8" y="60.6">Q</text>
<text x="50" y="77.8" transform="rotate(-90 50 77.8)">14</text>
<text x="43.8" y="82.3">1</text>
<text x="55.8" y="82.3">2</text>
<text x="50" y="88.5" transform="rotate(-90 50 88.5)">7</text>
<text x="102" y="90">10</text>
<text x="102.9" y="87.4">9</text>
<text x="107.2" y="88.6">A</text>
<text x="139" y="90">3</text>
<text x="186.6" y="90">9</text>
<text x="102.9" y="95">6</text>
<text x="107.2" y="91.1">B</text>
<text x="118.7" y="95">5</text>
<text x="139" y="92.5">4</text>
<text x="139" y="95">5</text>
<text x="147.2" y="92.5">6</text>
<text x="157.3" y="92.5">11</text>
<text x="170.1" y="92.5">12</text>
<text x="185.8" y="92.5">10</text>
<text x="185.9" y="95">11</text>
<text x="194.9" y="92.5">8</text>
<text x="202.9" y="92.5">14</text>
<text x="215.8" y="92.5">15</text>
<text x="102.1" y="100.1">11</text>
<text x="102.9" y="97.6">7</text>
<text x="107.2" y="101.3">CLR</text>
<text x="107.2" y="96.2">C</text>
<text x="107.2" y="98.7">R/C</text>
<text x="113.9" y="101.3">Q</text>
<text x="113.9" y="96.2">Q</text>
<text x="118.7" y="100.1">12</text>
<text x="183.3" y="103.2" transform="rotate(-90 183.3 103.2)">8</text>
<text x="31.1" y="117.9">2</text>
<text x="31.1" y="115.4">3</text>
<text x="183.3" y="119" transform="rotate(-90 183.3 119)">9</text>
<text x="271.1" y="117.9">3</text>
<text x="271.1" y="115.4">4</text>
<text x="31.1" y="120.4">1</text>
<text x="271.1" y="123">1</text>
<text x="271.1" y="120.4">2</text>
<text x="57.1" y="163.6">1</text>
<text x="61.6" y="164.7">-HT +HT</text>
<text x="71" y="163.6">2</text>
<text x="62.3" y="171.8" transform="rotate(-90 62.3 171.8)">M</text>
<text x="65.1" y="171.8" transform="rotate(-90 65.1 171.8)">+</text>
<text x="68" y="171.8" transform="rotate(-90 68 171.8)">-</text>
<text x="281.5" y="173.8">2</text>
<text x="284.3" y="171.2" transform="rotate(-90 284.3 171.2)">3</text>
<text x="61.4" y="177.3" transform="rotate(-90 61.4 177.3)">3</text>
<text x="64.3" y="177.3" transform="rotate(-90 64.3 177.3)">4</text>
<text x="67.1" y="177.3" transform="rotate(-90 67.1 177.3)">5</text>
<text x="176.7" y="178.9">2</text>
<text x="179.5" y="176.3" transform="rotate(-90 179.5 176.3)">3</text>
<text x="284.3" y="177.9" transform="rotate(-90 284.3 177.9)">1</text>
<text x="55.7" y="181.4" transform="rotate(-90 55.7 181.4)">1</text>
<text x="58.1" y="183.9">2</text>
<text x="179.5" y="183" transform="rotate(-90 179.5 183)">1</text>
<text x="55.7" y="188" transform="rotate(-90 55.7 188)">3</text>
<text x="273.2" y="207.8">OUT</text>
</g>
<g font-size="1.3" fill="#808080">
<text x="116.5" y="49.7" transform="rotate(-90 116.5 49.7)">VCC</text>
<text x="145" y="49.7" transform="rotate(-90 145 49.7)">VCC</text>
<text x="165.9" y="49.7" transform="rotate(-90 165.9 49.7)">VDD</text>
<text x="190.7" y="49.7" transform="rotate(-90 190.7 49.7)">VCC</text>
<text x="116.5" y="58.1" transform="rotate(-90 116.5 58.1)">GND</text>
<text x="145" y="58.1" transform="rotate(-90 145 58.1)">GND</text>
<text x="165.9" y="58.1" transform="rotate(-90 165.9 58.1)">VSS</text>
<text x="190.7" y="58.1" transform="rotate(-90 190.7 58.1)">GND</text>
<text x="51.7" y="80.2" transform="rotate(-90 51.7 80.2)">VCC</text>
<text x="51.7" y="88.6" transform="rotate(-90 51.7 88.6)">GND</text>
</g>
<g font-size="1.3" fill="#c90d0c">
<text x="202.4" y="182.9" transform="rotate(-90 202.4 182.9)">+</text>
<text x="60.1" y="193.8">+</text>
</g>
</svg>
